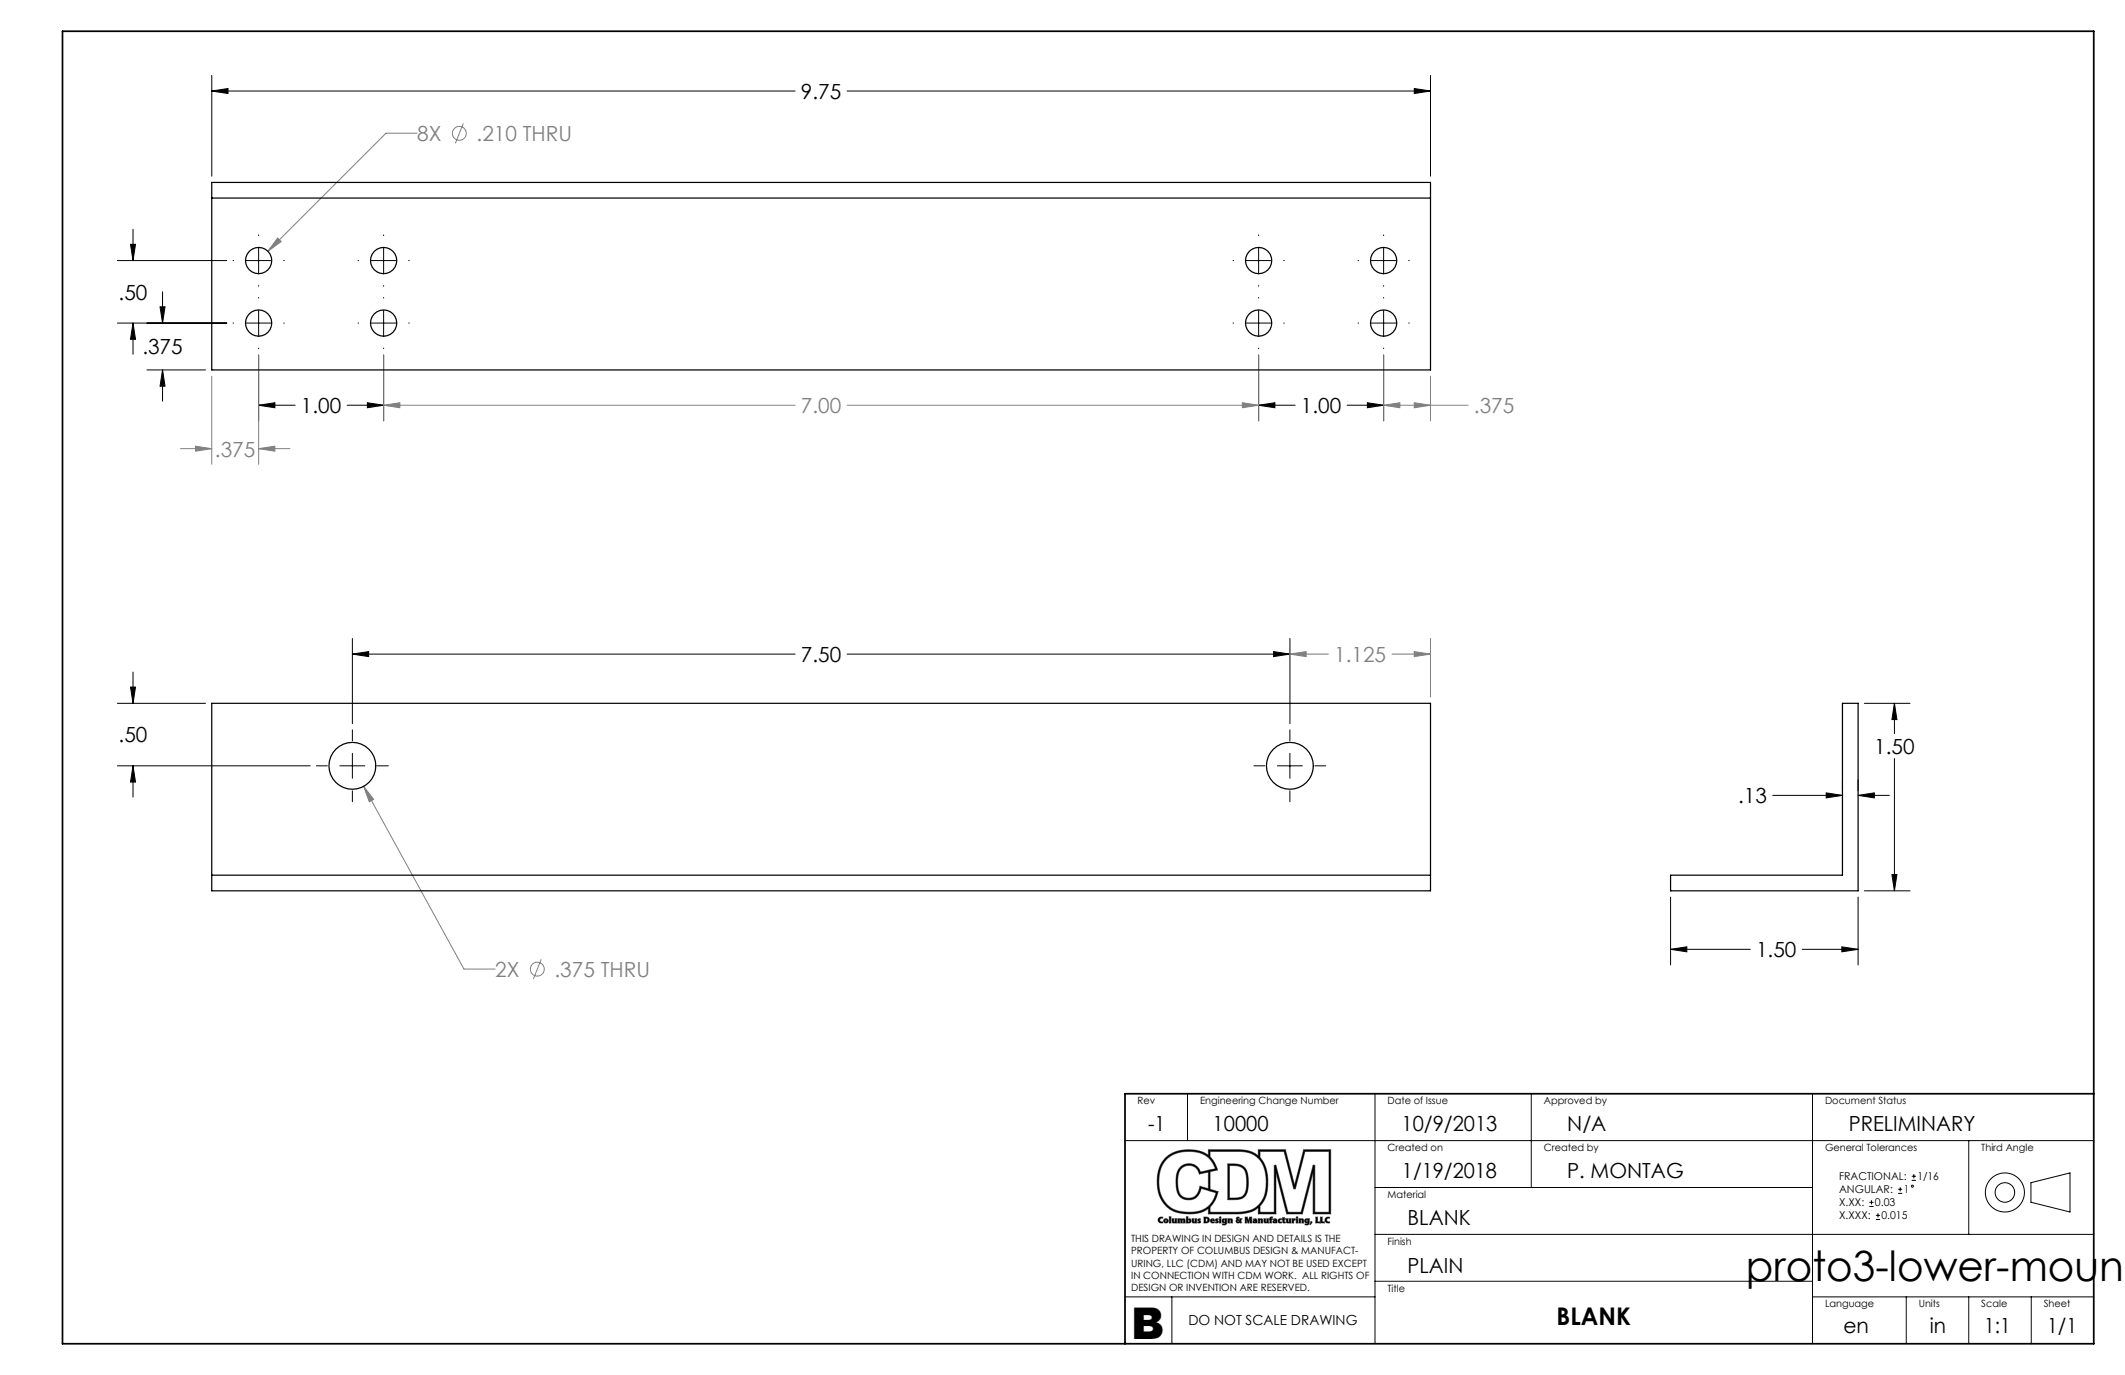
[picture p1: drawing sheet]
<svg xmlns="http://www.w3.org/2000/svg" width="432mm" height="279mm" viewBox="0 0 432 279" stroke-linecap="round" stroke-linejoin="round" font-family="sans-serif">
<g fill="none" stroke="#000" stroke-width=".2">
<path d="M43 18.5l3.3-.5v1zM43 15.3v20.5M43 18.5h118.6M172.1 18.5h118.6M287.4 18l3.3 .5-3.3 .5zM290.7 15.3v20.5M23.9 52.9h22.2M26.5 49.6h1l-.5 3.3zM27 46.6v6.3M33 59.3v6.3M47.3 52.9h.2M50 52.9h5.1"/>
<path d="M52.6 47.7v.2M52.6 50.4v5.1M52.6 58v.2M57.6 52.9h.2M72.7 52.9h.2M75.4 52.9h5.1M78 47.7v.2M78 50.4v5.1M78 58v.2M83 52.9h.2M250.5 52.9h.2M253.2 52.9h5.1"/>
<path d="M255.8 47.7v.2M255.8 50.4v5.1M255.8 58v.2M260.8 52.9h.2M275.9 52.9h.2M278.6 52.9h5.1M281.2 47.7v.2M281.2 50.4v5.1M281.2 58v.2M286.2 52.9h.2M23.9 65.6h22.2M27 65.6l.5 3.3h-1z"/>
<path d="M27 65.6v6.4M29.9 75.2h11.9M32.5 62.3h1l-.5 3.3zM33 75.2l.5 3.3h-1zM33 75.2v6.3M47.3 65.6h.2M50 65.6h5.1M52.6 60.4v.2M52.6 63.1v5.1M52.6 70.7v.2M52.6 72.1v13.4M57.6 65.6h.2"/>
<path d="M72.7 65.6h.2M75.4 65.6h5.1M78 60.4v.2M78 63.1v5.1M78 70.7v.2M78 72.1v13.4M83 65.6h.2M250.5 65.6h.2M253.2 65.6h5.1M255.8 60.4v.2M255.8 63.1v5.1M255.8 70.7v.2"/>
<path d="M255.8 72.1v13.4M260.8 65.6h.2M275.9 65.6h.2M278.6 65.6h5.1M281.2 60.4v.2M281.2 63.1v5.1M281.2 70.7v.2M281.2 72.1v13.4M286.2 65.6h.2M52.6 82.3l3.3-.5v1.1zM52.6 82.3h7.4M70.5 82.3h7.5"/>
<path d="M74.7 81.8l3.3 .5-3.3 .6zM255.8 82.3l3.3-.5v1.1zM255.8 82.3h7.4M273.7 82.3h7.5M277.9 81.8l3.3 .5-3.3 .6zM26.5 139.6h1l-.5 3.3zM27 136.6v6.3M71.6 132.9l3.3-.5v1zM71.6 129.7v17.3M71.6 132.9h90M172.1 132.9h90M258.8 132.4l3.3 .5-3.3 .5z"/>
<path d="M262.1 129.7v17.3M23.9 155.6h39.1M23.9 142.9h17.9M27 155.6l.5 3.3h-1zM27 155.6v6.4M64.3 155.6h2.2M69.1 155.6h5M71.6 148.3v2.2M71.6 153.1v5.1M76.7 155.6h2.2M254.8 155.6h2.2M259.6 155.6h5"/>
<path d="M262.1 148.3v2.2M262.1 153.1v5.1M267.2 155.6h2.2M374.4 158.4v2.3M377.6 158.4v2.3M378.8 142.9h9.3M384.9 142.9v6.2M384.9 154.1v26.9M384.9 142.9l.6 3.3h-1.1zM71.6 160.7v2.2M262.1 160.7v2.2M360.2 161.6h14.2"/>
<path d="M371.1 161.1l3.3 .5-3.3 .5zM377.6 161.6l3.3-.5v1zM377.6 161.6h6.3M384.4 177.7h1.1l-.6 3.3zM339.5 192.9l3.3-.5v1zM339.5 182.3v13.8M339.5 192.9h16.2M366.2 192.9h11.4M374.3 192.4l3.3 .5-3.3 .5zM377.6 182.3v13.8M378.8 181h9.3M228.6 231.8h196.8"/>
<path d="M241.3 222.2v9.6M279.4 222.2v50.8M311.1 222.2v19.1M368.3 222.2v50.8M388.5 239.8h.8M388.5 239h.8M388.9 238.6v.8M400 231.8v19M279.4 250.8h146M279.4 241.3h88.9M379.9 245.2h.8M379.9 244.3h.8"/>
<path d="M380.3 243.9v.8M381.2 247.8h.8M381.2 247h.8M381.6 246.5v.9M385.7 242.5h.8M385.7 241.7h.8M386.1 241.2v.9M412.7 240.3l7.9-2v8l-7.9-2zM228.6 263.5h50.8M238.1 263.5v9.5M279.4 260.3h88.9M368.3 263.5h57.1"/>
<path d="M387.3 263.5v9.5M400 263.5v9.5M412.8 263.5v9.5"/>
<circle cx="388.6" cy="241" r=".21"/>
<circle cx="407.4" cy="242.3" r="1.98"/>
<circle cx="407.4" cy="242.3" r="4"/>
</g>
<g fill="none" stroke="#808080" stroke-width=".2">
<path d="M84.8 27.1h-6.4l-24 24M94.1 25.1l-1.6 4M56.4 48.4l.7 .7-2.7 2zM43 76.4v17.9M52.6 72.1v22.2M78 72.1v13.4M255.8 72.1v13.4M281.2 72.1v13.4M290.7 76.4v9.1M36.7 91.2h6.3M39.7 90.7l3.3 .5-3.3 .5zM52.6 91.2l3.3-.5v1z"/>
<path d="M52.6 91.2h6.3M78 82.3l3.3-.5v1.1zM78 82.3h83.6M172.1 82.3h83.7M252.5 81.8l3.3 .5-3.3 .6zM281.2 82.3l3.3-.5v1.1zM281.2 82.3h17.1M287.4 81.8l3.3 .5-3.3 .6zM262.1 132.9l3.3-.5v1zM262.1 129.7v17.3M262.1 132.9h7.8M282.8 132.9h7.9"/>
<path d="M287.4 132.4l3.3 .5-3.3 .5zM290.7 129.7v11.9M73.9 159.8l2 2.6-.9 .5zM73.9 159.8l20.4 37.1h6.3M110 194.9l-1.6 4M237.1 235.6a7.1 7.1 0 0 1 8.4-.4l.9 1.1 .6 1.2-3.1 .7a2.55 2.55 0 0 0-2.9-1.7 2.55 2.55 0 0 0-2 2.7 4.7 4.7 0 0 0 .9 4.1 2.59 2.59 0 0 0 4.2-1.8l3 .9a4.9 4.9 0 0 1-5.4 3.9 5.6 5.6 0 0 1-6.2-6.2 6.3 6.3 0 0 1 1.6-4.5zM240.1 237.4a2.13 2.13 0 0 1 3.6 1.2l1.8-.4v3.3l-1.7-.5a2.35 2.35 0 0 1-3.2 2.3 2.17 2.17 0 0 1-1.3-2.2 5.1 5.1 0 0 1 .8-3.7zM241.5 233.6a5.9 5.9 0 0 0-6.4 6.5M241.5 233.6h.1M241.5 233.6a5.7 5.7 0 0 1 4 1.2v-1.2h6.1a5.6 5.6 0 0 1 4.1 1.3v-1.3h5.5l1.9 7.2 1.8-7.2h5.5v13.1h-3.6v-8.5l-2.2 8.5h-3.2l-2.1-8.5v8.5h-3.6v-1.3a5.8 5.8 0 0 1-4.1 1.3h-6.1v-1.1a7.7 7.7 0 0 1-7.9 .1 6.4 6.4 0 0 1-2.5-5.6M245.9 234h5.7a5.2 5.2 0 0 1 5.7 5.4 6.7 6.7 0 0 1-1.5 5.4l-.1 .1a5.2 5.2 0 0 1-4.1 1.4h-5.7v-1a6 6 0 0 0 1.6-3.2l-1.6-.4v-3.6l1.5-.4v-.1a6 6 0 0 0-1.5-2.5zM249.5 236.5a4.3 4.3 0 0 1 3.5 .8 6.1 6.1 0 0 1 0 5.8l-.5 .4-.8 .2-2.2 .1z"/>
<path d="M249.8 236.8a3.8 3.8 0 0 1 2.9 .7 6.1 6.1 0 0 1 0 5.3l-.4 .4-.5 .2h-2zM256 234h4.9l2 7.6h.3l2-7.6h4.8v12.3h-2.8v-9.5h-.4l-2.4 9.5h-2.7l-2.4-9.5h-.4v9.5h-2.9v-1.2a8.1 8.1 0 0 0 1.2-8l-.6-1.1a2.11 2.11 0 0 1-.6-2zM235.1 240.1h.1M235.5 247.5l.7-.2h.1l-.1 .3a.39 .39 0 0 0-.5 .3 .39 .39 0 0 0 .5 .4l.1 .2a.66 .66 0 0 1-.8-.2 .66 .66 0 0 1 0-.8zM236.9 247.8l.2 .3-.2 .3-.1-.3zM237.6 247.3h.3v1.2h-.3zM238.8 248.4v.1h.3v-.8h-.3l-.2 .6-.1-.6h-.3v.7l.3 .1 .3-.1M239.3 240.1h.1M239.3 247.7h.4v.1l.3-.2 .2 .2 .5-.1 .1 .8h-.3l-.1-.6-.2 .6h-.3l-.1-.6-.1 .6h-.4zM241.1 247.3h.3v.5a.4 .4 0 0 1 .5 0 .4 .4 0 0 1 0 .6 .4 .4 0 0 1-.5 0v.1h-.3zM241.5 247.8a.23 .23 0 0 1 .2 .3 .23 .23 0 0 1-.3 .2zM241.5 243.8h.1"/>
<path d="M242.8 248.4v.1h.4v-.8h-.4l-.1 .6-.1-.6h-.4l.1 .7 .2 .1 .3-.1M243.4 247.7h.6l-.3 .2a.33 .33 0 0 1 .3 .5 .33 .33 0 0 1-.6 .1l-.1-.1 .1-.1h.3l-.3-.3zM243.7 247.8v.1M244.6 247.3h.4a.62 .62 0 0 1 .8 .6 .62 .62 0 0 1-.8 .6h-.4zM245 247.5a.37 .37 0 0 1 .4 .4 .37 .37 0 0 1-.4 .4zM246.1 247.7a.43 .43 0 0 1 .5 0 .43 .43 0 0 1 .2 .4h-.5l.5 .3a.51 .51 0 0 1-.7 0 .51 .51 0 0 1 0-.7zM246.3 247.8l.2 .1-.2 .1zM246.5 247.9v.1M247.1 247.7h.5l-.3 .2a.33 .33 0 0 1 .3 .5 .33 .33 0 0 1-.6 .1l-.1-.1 .1-.1h.3l-.3-.3zM247.3 247.8v.1M247.8 247.7h.3v.8h-.3zM247.8 247.3h.3v.2h-.3z"/>
<path d="M248.4 247.8l.9-.1-.1 1.1-.4 .1h-.4v-.2h.4l.1-.3a.41 .41 0 0 1-.6 0 .41 .41 0 0 1 .1-.6zM248.7 247.8a.26 .26 0 0 1 .2 .3 .26 .26 0 0 1-.2 .2zM249.5 247.7h.3v.1l.5-.1 .1 .8h-.3l-.1-.6-.2 .6h-.3zM251.5 248l.3 .2a.21 .21 0 0 1-.3 .1 .21 .21 0 0 1 0-.3zM251.6 248.5l-.4-.2 .1-.5a.33 .33 0 0 1 0-.5 .33 .33 0 0 1 .5 .1l-.1 .2h-.2l.5 .4-.1-.2h-.1v-.2h.6l-.2 .2-.1 .4 .2 .2-.2 .1-.1-.1-.4 .1M253 247.3h.4l.3 .7 .2-.7h.5v1.2h-.4v-.8l-.3 .8h-.1l-.3-.8v.8h-.3zM253.3 240.2h.1M254.9 248.2l.2-.1-.1 .2zM255.4 248.5h-.5a.31 .31 0 0 1-.4-.3 .31 .31 0 0 1 .4-.3h.2h-.4l-.1-.1a.52 .52 0 0 1 .7-.1 .52 .52 0 0 1 .1 .7v.1M255.7 247.7h.3v.1l.5-.1 .1 .8h-.3l-.2-.6-.1 .6h-.3zM257.4 248.4v.1h.4v-.8h-.4l-.1 .6-.1-.6h-.4l.1 .7 .2 .1 .3-.1M258.1 247.3h.5l-.2 .3 .2 .1v.1h-.2v.7h-.4v-.7h-.1z"/>
<path d="M258.7 247.8a.52 .52 0 0 1 .7-.1 .52 .52 0 0 1 .1 .7v.1h-.5a.31 .31 0 0 1-.4-.3 .31 .31 0 0 1 .4-.3h.1h-.3zM258.9 248.2l.2-.1-.1 .2zM259.8 247.8l.5-.1h.2l-.1 .2a.24 .24 0 0 0-.4 .2 .24 .24 0 0 0 .4 .2l.1 .2a.48 .48 0 0 1-.7-.1 .48 .48 0 0 1 0-.6zM260.6 247.4h.4v.3h.2v.1h-.2v.3l.2 .4h-.3l-.2-.1-.1-.6h-.1zM262 248.4v.1h.3v-.8h-.3l-.2 .6-.1-.6h-.3v.7l.3 .1 .3-.1M263.2 248h-.3v.5h-.4v-.8h.4v.2l.3-.2v.3M263.4 247.7h.3v.8h-.3zM263.4 247.3h.3v.2h-.3zM264 247.7h.3v.1l.5-.1 .1 .8h-.3l-.2-.6-.1 .6h-.3zM265.2 247.8l.9-.1-.1 1.1-.5 .1h-.4l.1-.2h.4l.1-.3a.41 .41 0 0 1-.6 0 .41 .41 0 0 1 .1-.6zM265.5 247.8a.29 .29 0 0 1 .2 .3 .29 .29 0 0 1-.1 .3l-.2-.3zM266.3 248.2l.3 .2-.3 .5-.1-.1z"/>
<path d="M267.4 247.3h.3v1h.5v.2h-.8zM268.3 247.3h.4v1h.4v.2h-.8zM269.4 247.5l.7-.2h.1l-.1 .3a.39 .39 0 0 0-.5 .3 .39 .39 0 0 0 .6 .4v.2a.66 .66 0 0 1-.8-.2 .66 .66 0 0 1 0-.8z"/>
<circle cx="93.3" cy="27.1" r="1.41"/>
<circle cx="109.2" cy="196.9" r="1.41"/>
<circle cx="236.9" cy="248.1" r=".48"/>
</g>
<path d="M12.7 6.4h412.7v266.7h-412.7zM425.4 222.2h-196.8v50.9" fill="none" stroke="#000" stroke-width=".35"/>
<path d="M249.5 236.5h1.1a2.65 2.65 0 0 1 3.1 3l-.1 2.3-.3 .8-.4 .6-.5 .3-.6 .2-2.3 .1zM249.8 236.8v6.6l2-.1 .9-.4 .5-1.1 .1-1.8a2.72 2.72 0 0 0-1.1-2.9l-.9-.2zM236.8 235.3a7.6 7.6 0 0 1 6-1.6 5.2 5.2 0 0 1 2.7 1.1v-1.2h6.1a5.6 5.6 0 0 1 4.1 1.3v-1.3h5.5l1.9 7.2 1.8-7.2h5.5v13.1h-3.6v-8.5l-2.2 8.5h-3.2l-2.1-8.5v8.5h-3.6v-1.3l-1.4 .8-2.1 .4-6.7 .1v-1.1l-.9 .5-.9 .4-2.6 .2a6 6 0 0 1-6-7l.2-1.4 .3-1.2 .6-1.1zM240.1 237.4a5.3 5.3 0 0 0-.7 3.8 2.22 2.22 0 0 0 2.2 2.3 2.22 2.22 0 0 0 2.2-2.3v-.2l1.7 .5v-3.3l-1.8 .4-.6-1.2-.5-.4-.6-.2-1.1 .1zM256 234v1.2l.8 1 .5 1.4 .3 2.5-.2 2.5-.5 1.3-.9 1.2v1.2h2.9v-9.5h.4l2.4 9.5h2.7l2.4-9.5h.4v9.5h2.8v-12.3h-4.8l-2 7.6h-.3l-2-7.6zM245.9 234v1.1l.9 1.2 .6 1.4-1.5 .4v3.6l1.6 .4-.6 1.9-1 1.3v1h5.9l1.4-.2 1.7-.6 .9-.7 .6-.7a8.1 8.1 0 0 0-.7-8.7l-1.3-.9-1.4-.4zM237.1 235.6a7.6 7.6 0 0 0-1.2 7.2l1 1.7 1.5 1.2 2.1 .6 2.6-.1 1.4-.4 1.1-.8 .9-1.1 .6-1.5-3-.9a2.57 2.57 0 0 1-2.8 2.3 2.57 2.57 0 0 1-2.3-2.9v-1.4l.1-1.1a2.49 2.49 0 0 1 2.3-2 2.49 2.49 0 0 1 2.5 1.8l3.1-.7-.8-1.5-1.1-1.1a7.3 7.3 0 0 0-8 .7zM235.5 247.5l.3-.2h.5l-.1 .3h-.4l-.1 .3 .1 .3 .4 .1 .1 .2h-.5l-.4-.2-.1-.4zM236.5 248.1a.47 .47 0 0 1 .9 0 .47 .47 0 0 1-.9 0zM236.8 247.8v.4l.1 .2 .2-.4zM237.6 247.3h.3v1.2h-.3zM238.2 247.7h.3l.1 .6 .1-.1 .1-.5h.3v.8h-.3v-.1l-.3 .1h-.2zM239.3 247.7h.4v.1l.2-.2 .3 .2 .5-.1 .1 .8h-.3l-.1-.6-.2 .6h-.3l-.1-.6-.1 .6h-.4zM241.1 247.3h.3v.5l.3-.2 .3 .2v.4l-.2 .3h-.7zM241.5 247.8l-.1 .4 .2 .2 .1-.4zM242.2 247.7h.4l.1 .6 .1-.1v-.5h.4v.8h-.4v-.1l-.2 .1h-.3zM243.4 247.7h.6l-.3 .2 .3 .3-.1 .3-.6-.1 .1-.1h.3l-.3-.3zM244.6 247.3h.7l.3 .2 .2 .4-.2 .4-1 .2zM245 247.5v.8h.2l.2-.2v-.3zM246 247.8l.3-.2 .4 .1 .1 .4-.5 .1 .1 .1h.3l.1 .1-.4 .1-.3-.1-.2-.3zM246.3 247.8v.2h.2zM247 247.7h.6l-.3 .2 .3 .3-.1 .3-.6-.1 .1-.1h.3l-.3-.3zM247.8 247.4a.18 .18 0 0 1 .3 0 .18 .18 0 0 1-.3 0zM247.8 247.7h.3v.8h-.3zM248.4 247.7h.9v.9l-.3 .3h-.6v-.2h.4l.1-.2v-.1l-.3 .1-.2-.1-.1-.4zM248.7 247.8v.4l.1 .2 .1-.4zM249.5 247.7h.3v.1l.3-.2 .3 .1v.8h-.3l-.1-.6-.1 .1-.1 .5h-.3zM251.5 248v.3l.3-.1zM251.3 247.4h.5l-.3 .2 .5 .4-.1-.2h-.1v-.2h.6l-.2 .2-.1 .4 .2 .2-.2 .1-.1-.1-.4 .1-.4-.1-.1-.3 .2-.3zM253 247.3h.4l.3 .7 .2-.7h.5v1.2h-.4v-.8l-.3 .8h-.1l-.3-.8v.8h-.3zM254.8 248.2a.15 .15 0 0 0 .3 0 .15 .15 0 0 0-.3 0zM254.6 247.8l.4-.2 .3 .1 .1 .8h-.8v-.4l.5-.2h-.4zM255.7 247.7h.3v.1l.2-.2 .3 .1 .1 .8h-.3l-.2-.6-.1 .1v.5h-.3zM256.8 247.7h.4l.1 .6 .1-.1v-.5h.4v.8h-.4v-.1l-.2 .1h-.3zM258.9 248.2a.15 .15 0 0 0 .3 0 .15 .15 0 0 0-.3 0zM258.7 247.8l.3-.2 .4 .1 .1 .8h-.8v-.4l.4-.2h-.3zM258.1 247.4l.5-.1-.2 .2 .2 .3h-.2v.7h-.4v-.7h-.1v-.1h.1zM259.8 247.8l.3-.2 .4 .1-.5 .4 .5 .4h-.4l-.3-.1-.1-.3zM260.6 247.4h.4v.3h.2v.1h-.2v.3l.2 .4-.5-.1-.1-.6h-.1zM261.4 247.7h.3l.1 .6 .2-.1v-.5h.3v.8h-.3v-.1l-.3 .1h-.2zM262.5 247.7h.4v.2l.1-.3 .3 .1-.1 .3h-.3v.5h-.4zM263.4 247.4a.18 .18 0 0 1 .3 0 .18 .18 0 0 1-.3 0zM263.4 247.7h.3v.8h-.3zM264 247.7h.3v.1l.2-.2 .3 .1 .1 .8h-.3l-.2-.6-.1 .1v.5h-.3zM265.2 247.7h.9l-.1 .9-.2 .3h-.7l.1-.2h.4l.1-.2v-.1l-.3 .1-.2-.1-.1-.4zM265.5 247.8l-.1 .4 .2 .2 .1-.4zM266.3 248.3l.3 .1-.3 .5-.1-.1zM267.4 247.3h.3v1h.5v.2h-.8zM268.3 247.3h.4v1h.4v.2h-.8zM269.4 247.5l.4-.2h.4l-.1 .3h-.4l-.1 .3 .1 .3 .5 .1v.2h-.5l-.4-.2-.1-.4z" fill-rule="evenodd" fill="#000"/>
<path d="M27 155.6l.5 3.3h-1zM26.5 139.6h1l-.5 3.3zM71.6 132.9l3.3-.5v1zM258.8 132.4l3.3 .5-3.3 .5zM43 18.5l3.3-.5v1zM287.4 18l3.3 .5-3.3 .5zM32.5 62.3h1l-.5 3.3zM33 75.2l.5 3.3h-1zM26.5 49.6h1l-.5 3.3zM27 65.6l.5 3.3h-1zM52.6 82.3l3.3-.5v1.1zM74.7 81.8l3.3 .5-3.3 .6zM255.8 82.3l3.3-.5v1.1zM277.9 81.8l3.3 .5-3.3 .6zM384.4 177.7h1.1l-.6 3.3zM384.9 142.9l.6 3.3h-1.1zM339.5 192.9l3.3-.5v1zM374.3 192.4l3.3 .5-3.3 .5zM377.6 161.6l3.3-.5v1zM371.1 161.1l3.3 .5-3.3 .5z" fill="#000"/>
<path d="M73.9 159.8l1.1 3.1 .9-.5zM262.1 132.9l3.3-.5v1zM287.4 132.4l3.3 .5-3.3 .5zM56.4 48.4l-2 2.7 2.7-2zM39.7 90.7l3.3 .5-3.3 .5zM52.6 91.2l3.3-.5v1zM78 82.3l3.3-.5v1.1zM252.5 81.8l3.3 .5-3.3 .6zM281.2 82.3l3.3-.5v1.1zM287.4 81.8l3.3 .5-3.3 .6z" fill="#808080"/>
<g fill="none" stroke="#000" stroke-width=".25">
<path d="M43 37.1h247.7v38.1h-247.7zM43 40.2h247.7M43 142.9h247.7v38.1h-247.7zM43 177.8h247.7M339.5 177.8h34.9v-34.9h3.2v38.1h-38.1z"/>
<circle cx="52.6" cy="52.9" r="2.67"/>
<circle cx="78" cy="52.9" r="2.67"/>
<circle cx="255.8" cy="52.9" r="2.67"/>
<circle cx="281.2" cy="52.9" r="2.67"/>
<circle cx="52.6" cy="65.6" r="2.67"/>
<circle cx="78" cy="65.6" r="2.67"/>
<circle cx="255.8" cy="65.6" r="2.67"/>
<circle cx="281.2" cy="65.6" r="2.67"/>
<circle cx="71.6" cy="155.6" r="4.8"/>
<circle cx="262.1" cy="155.6" r="4.8"/>
</g>
<text font-size="8.9" x="229.9" y="272.1">B</text>
<text font-size="8.5" x="354.8" y="260.3">proto3-lower-mount</text>
<text font-size="4.9" x="316.3" y="269.3">BLANK</text>
<g font-size="4.2">
<text x="162.7" y="20.1">9.75</text>
<text x="24.1" y="60.9">.50</text>
<text x="28.9" y="72">.375</text>
<text x="61.1" y="83.9">1.00</text>
<text x="264.3" y="83.9">1.00</text>
<text x="162.7" y="134.5">7.50</text>
<text x="24.1" y="150.9">.50</text>
<text x="380.8" y="153.2">1.50</text>
<text x="353.2" y="163.2">.13</text>
<text x="356.8" y="194.5">1.50</text>
<text x="233.3" y="229.9">-1</text>
<text x="246.4" y="229.9">10000</text>
<text x="284.8" y="229.9">10/9/2013</text>
<text x="318.5" y="229.9">N/A</text>
<text x="375.7" y="229.9">PRELIMINARY</text>
<text x="284.9" y="239.3">1/19/2018</text>
<text x="318.5" y="239.3">P. MONTAG</text>
<text x="286" y="249">BLANK</text>
<text x="286" y="258.6">PLAIN</text>
<text x="374.6" y="270.9">en</text>
<text x="392.1" y="270.9">in</text>
<text x="403.2" y="270.9">1:1</text>
<text x="416" y="270.9">1/1</text>
</g>
<g font-size="4.2" fill="#808080">
<text x="84.8" y="28.6">8X</text>
<text x="96.8" y="28.6">.210 THRU</text>
<text x="162.7" y="83.9">7.00</text>
<text x="299.5" y="83.9">.375</text>
<text x="43.7" y="92.8">.375</text>
<text x="271.1" y="134.5">1.125</text>
<text x="100.6" y="198.5">2X</text>
<text x="112.7" y="198.5">.375 THRU</text>
</g>
<text font-size="2.8" x="241.5" y="269.3">DO NOT SCALE DRAWING</text>
<g font-size="2.2">
<text x="373.7" y="239.8">FRACTIONAL:</text>
<text x="389.6" y="239.8">1/16</text>
<text x="373.7" y="245.1">X.XX:</text>
<text x="373.7" y="242.5">ANGULAR:</text>
<text x="381" y="245.1">0.03</text>
<text x="386.8" y="242.5">1</text>
<text x="373.7" y="247.8">X.XXX:</text>
<text x="382.3" y="247.8">0.015</text>
</g>
<g font-size="2">
<text x="231.1" y="224.3">Rev</text>
<text x="243.8" y="224.3">Engineering Change Number</text>
<text x="281.9" y="224.3">Date of Issue</text>
<text x="313.7" y="224.3">Approved by</text>
<text x="370.8" y="224.3">Document Status</text>
<text x="281.9" y="233.9">Created on</text>
<text x="313.7" y="233.9">Created by</text>
<text x="370.8" y="233.9">General Tolerances</text>
<text x="402.6" y="233.9">Third Angle</text>
<text x="281.9" y="243.4">Material</text>
<text x="229.9" y="252.3">THIS DRAWING IN DESIGN AND DETAILS IS THE</text>
<text x="229.9" y="254.9">PROPERTY OF COLUMBUS DESIGN &amp; MANUFACT-</text>
<text x="229.9" y="257.4">URING, LLC (CDM) AND MAY NOT BE USED EXCEPT</text>
<text x="281.9" y="252.9">Finish</text>
<text x="229.9" y="259.9">IN CONNECTION WITH CDM WORK. ALL RIGHTS OF</text>
<text x="229.9" y="262.4">DESIGN OR INVENTION ARE RESERVED.</text>
<text x="281.9" y="262.4">Title</text>
<text x="370.8" y="265.6">Language</text>
<text x="389.9" y="265.6">Units</text>
<text x="402.6" y="265.6">Scale</text>
<text x="415.3" y="265.6">Sheet</text>
</g>
</svg>
